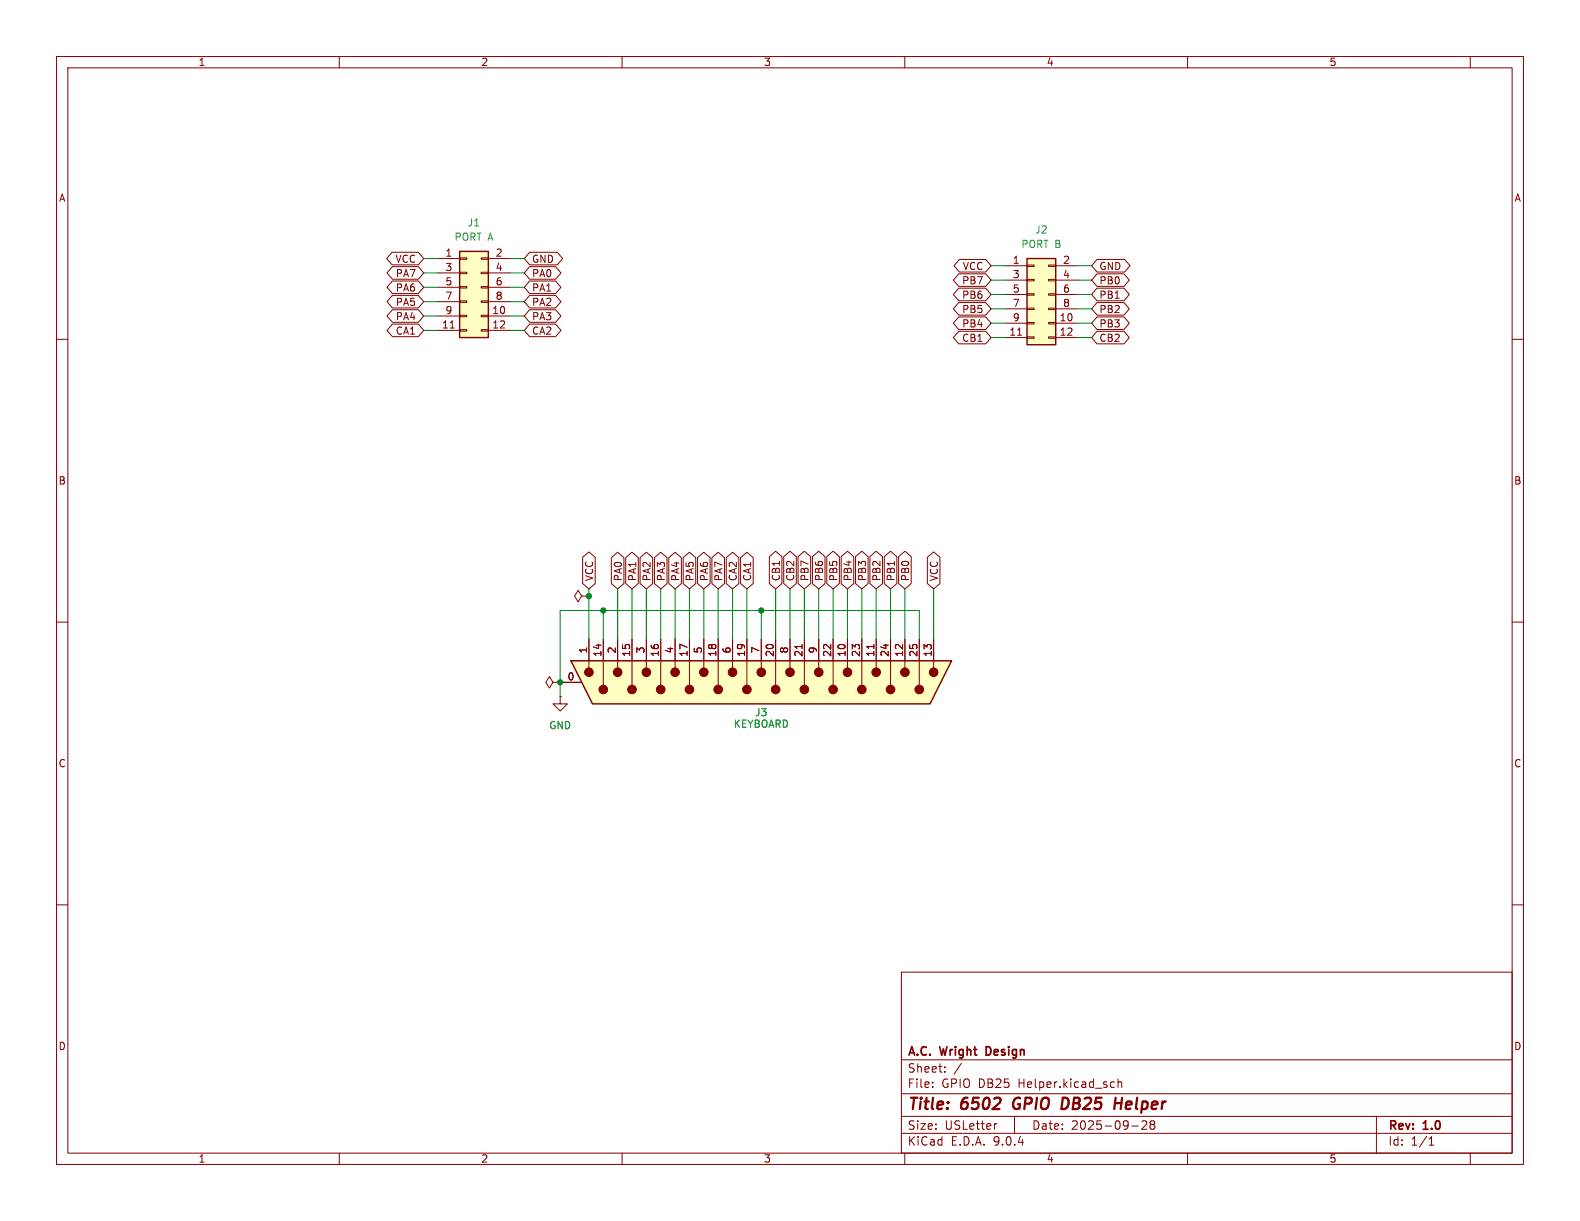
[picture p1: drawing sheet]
<svg xmlns="http://www.w3.org/2000/svg" width="279mm" height="216mm" viewBox="0 0 279 216" stroke-linecap="round" stroke-linejoin="round" font-family="sans-serif">
<g fill="none" stroke="#840000" stroke-width=".18">
<path d="M10 10h259.4v195.9h-259.4zM12 12h255.4v191.9h-255.4zM60 10v2M110 10v2M160 10v2M210 10v2M260 10v2M10 60h2M267.4 60h2M10 110h2M102.9 105.4l-.7-1-.6 1 .6 1 .7-1h1.2M104.1 105.4h.1"/>
<path d="M267.4 110h2M10 160h2M159.4 171.9h108v32h-108zM267.4 160h2M159.4 197.4h108M159.4 193.4h108M159.4 187.4h108M164.9 192.1v.2M164.9 191.4v.1M167.1 189.4v.2M167.1 188.7v.1M170 188l-1.3 1.9"/>
<path d="M176.3 198.7l-.3 .1M179.4 197.4v3M196.6 191.3l.5 .1M197.1 192.2l-.5 .1M197.7 191.4l.2-.1 .4 .1 .1 .9M197.7 190.8v1.5M200.1 199.1h1.2M202.7 198.3v.5l-.8 .9h.9M203.4 198.3v.2l.2 .3M203.6 198.8l-.2 .3v.4l.2 .2 .5-.1 .1-.2-.1-.4-.2-.2M203.6 198.8h.3M204.1 198.3l.1 .2-.3 .3"/>
<path d="M243.4 197.4v6.5M60 203.9v2M110 203.9v2M159.4 200.4h108M160 203.9v2M210 203.9v2M252.7 202.5h.9M252.7 201.4l.4-.4v1.5M260 203.9v2"/>
</g>
<path d="M179.4 194.4a1.27 1.27 0 0 0 0 1.6M187.9 194.1l.8 .1M188.7 195.8l-.5 .3h-.5M197.2 195.1h1.1M198.4 194.1l-.2 2" fill="none" stroke="#840000" stroke-width=".4"/>
<path d="M174.7 185.1h-.3v1.5h.3" fill="none" stroke="#840000" stroke-width=".3"/>
<path d="M181.6 45.7h5.1v15.3h-5.1z" fill="#ffffc2"/>
<path d="M181.6 45.7h5.1v15.3h-5.1z" fill="none" stroke="#840000" stroke-width=".25"/>
<g fill="none" stroke="#840000" stroke-width=".18">
<path d="M177.8 47h3.8M177.8 49.5h3.8M177.8 52.1h3.8M177.8 54.6h3.8M177.8 57.2h3.8M177.8 59.7h3.8M179.9 59.3h.8M181.6 46.9h1.3v.2h-1.3zM181.6 49.4h1.3v.3h-1.3zM181.6 51.9h1.3v.3h-1.3zM181.6 54.5h1.3v.2h-1.3zM181.6 57h1.3v.3h-1.3z"/>
<path d="M181.6 59.6h1.3v.2h-1.3zM185.4 46.9h1.3v.2h-1.3zM185.4 49.4h1.3v.3h-1.3zM185.4 51.9h1.3v.3h-1.3zM185.4 54.5h1.3v.2h-1.3zM185.4 57h1.3v.3h-1.3zM185.4 59.6h1.3v.2h-1.3zM186.7 47h3.8M186.7 49.5h3.8M186.7 52.1h3.8M186.7 54.6h3.8M186.7 57.2h3.8"/>
<path d="M186.7 59.7h3.8"/>
</g>
<path d="M101 116.8h67.3l-3.8 7.7h-59.7z" fill="#ffffc2"/>
<g fill="none" stroke="#840000" stroke-width=".18">
<path d="M104.1 113v5.1M106.7 113v8.2M109.2 113v5.1M111.8 113v8.2M114.3 113v5.1M116.8 113v8.2M119.4 113v5.1M121.9 113v8.2M124.5 113v5.1M127 113v8.2M129.5 113v5.1M132.1 113v8.2"/>
<path d="M134.6 113v5.1M137.2 113v8.2M139.7 113v5.1M141.8 114v.7M142.2 113v8.2M144.8 113v5.1M147.3 113v8.2M149.9 113v5.1M152.4 113v8.2M154.5 114v.7M154.9 113v5.1M157.5 113v8.2"/>
<path d="M160 113v5.1M162.6 113v8.2M165.1 113v5.1M97.8 120.7l-.6-1.1-.7 1.1 .7 1 .6-1h1.3M99.1 120.7h.1M99.1 123.2v1.3h1.2l-1.2 1.2-1.3-1.2h1.3M99.1 123.2h.1M99.1 120.7h3.8"/>
</g>
<path d="M101 116.8h67.3l-3.8 7.7h-59.7z" fill="none" stroke="#840000" stroke-width=".25"/>
<g fill="#840000" stroke="#840000" stroke-width=".18">
<circle cx="165.1" cy="118.9" r=".76"/>
<circle cx="160" cy="118.9" r=".76"/>
<circle cx="154.9" cy="118.9" r=".76"/>
<circle cx="149.9" cy="118.9" r=".76"/>
<circle cx="144.8" cy="118.9" r=".76"/>
<circle cx="139.7" cy="118.9" r=".76"/>
<circle cx="134.6" cy="118.9" r=".76"/>
<circle cx="129.5" cy="118.9" r=".76"/>
<circle cx="124.5" cy="118.9" r=".76"/>
<circle cx="119.4" cy="118.9" r=".76"/>
<circle cx="114.3" cy="118.9" r=".76"/>
<circle cx="109.2" cy="118.9" r=".76"/>
<circle cx="104.1" cy="118.9" r=".76"/>
<circle cx="162.6" cy="121.9" r=".76"/>
<circle cx="157.5" cy="121.9" r=".76"/>
<circle cx="152.4" cy="121.9" r=".76"/>
<circle cx="147.3" cy="121.9" r=".76"/>
<circle cx="142.2" cy="121.9" r=".76"/>
<circle cx="137.2" cy="121.9" r=".76"/>
<circle cx="132.1" cy="121.9" r=".76"/>
<circle cx="127" cy="121.9" r=".76"/>
<circle cx="121.9" cy="121.9" r=".76"/>
<circle cx="116.8" cy="121.9" r=".76"/>
<circle cx="111.8" cy="121.9" r=".76"/>
<circle cx="106.7" cy="121.9" r=".76"/>
</g>
<path d="M81.3 44.5h5.1v15.2h-5.1z" fill="#ffffc2"/>
<path d="M81.3 44.5h5.1v15.2h-5.1z" fill="none" stroke="#840000" stroke-width=".25"/>
<g fill="none" stroke="#840000" stroke-width=".18">
<path d="M69.3 44.6h4.7l.9 1.1-.9 1.1h-4.7l-.9-1.1zM69.4 49.7h4.6l.9 1.1-.9 1.1h-4.6l-1-1.1zM69.4 47.1h4.6l.9 1.2-.9 1.1h-4.6l-1-1.1zM69.4 52.2h4.6l.9 1.1-.9 1.2h-4.6l-1-1.2zM69.4 57.3h4.6l.9 1.1-.9 1.1h-4.6l-1-1.1zM69.4 54.8h4.6l.9 1.1-.9 1.1h-4.6l-1-1.1zM77.5 45.7h3.8M77.5 48.3h3.8M77.5 50.8h3.8M77.5 53.3h3.8M77.5 55.9h3.8M77.5 58.4h3.8"/>
<path d="M79.6 58h.7M81.3 45.6h1.2v.2h-1.2zM81.3 48.1h1.2v.3h-1.2zM81.3 50.7h1.2v.2h-1.2zM81.3 53.2h1.2v.3h-1.2zM81.3 55.8h1.2v.2h-1.2zM81.3 58.3h1.2v.2h-1.2zM85.1 45.6h1.3v.2h-1.3zM85.1 48.1h1.3v.3h-1.3zM85.1 50.7h1.3v.2h-1.3zM85.1 53.2h1.3v.3h-1.3zM85.1 55.8h1.3v.2h-1.3z"/>
<path d="M85.1 58.3h1.3v.2h-1.3zM86.4 45.7h3.8M86.4 48.3h3.8M86.4 50.8h3.8M86.4 53.3h3.8M86.4 55.9h3.8M86.4 58.4h3.8M93.7 44.6h4.8l1 1.1-1 1.1h-4.8l-1-1.1zM93.7 57.3h4.5l1 1.1-1 1.1h-4.5l-1-1.1zM93.7 49.7h4.5l1 1.1-1 1.1h-4.5l-1-1.1zM93.7 54.8h4.5l1 1.1-1 1.1h-4.5l-1-1.1zM93.7 52.2h4.5l1 1.1-1 1.2h-4.5l-1-1.2z"/>
<path d="M93.7 47.1h4.5l1 1.2-1 1.1h-4.5l-1-1.1zM169.5 48.4h4.8l1 1.1-1 1.1h-4.8l-.9-1.1zM169.5 56h4.8l1 1.2-1 1.1h-4.8l-.9-1.1zM169.5 58.6h4.8l1 1.1-1 1.1h-4.8l-.9-1.1zM169.5 51h4.8l1 1.1-1 1.1h-4.8l-.9-1.1zM169.5 53.5h4.8l1 1.1-1 1.1h-4.8l-.9-1.1zM169.7 45.9h4.6l1 1.1-1 1.1h-4.6l-1-1.1zM194 45.9h4.9l.9 1.1-.9 1.1h-4.9l-1-1.1zM194 48.4h4.8l.9 1.1-.9 1.1h-4.8l-1-1.1zM194 53.5h4.8l.9 1.1-.9 1.1h-4.8l-1-1.1zM194 58.6h4.8l.9 1.1-.9 1.1h-4.8l-1-1.1zM194 51h4.8l.9 1.1-.9 1.1h-4.8l-1-1.1z"/>
<path d="M194 56h4.8l.9 1.2-.9 1.1h-4.8l-1-1.1zM103 98.5l1.1-.9 1.2 .9v4.7l-1.2 .9-1.1-.9zM108.1 98.6l1.1-.9 1.1 .9v4.6l-1.1 .9-1.1-.9zM110.6 98.6l1.2-.9 1.1 .9v4.6l-1.1 .9-1.2-.9zM113.2 98.6l1.1-.9 1.1 .9v4.6l-1.1 .9-1.1-.9zM115.7 98.6l1.1-.9 1.2 .9v4.6l-1.2 .9-1.1-.9zM118.3 98.6l1.1-.9 1.1 .9v4.6l-1.1 .9-1.1-.9zM120.8 98.6l1.1-.9 1.1 .9v4.6l-1.1 .9-1.1-.9zM123.3 98.6l1.2-.9 1.1 .9v4.6l-1.1 .9-1.2-.9zM125.9 98.6l1.1-.9 1.1 .9v4.6l-1.1 .9-1.1-.9zM128.4 98.6l1.1-.9 1.2 .9v4.6l-1.2 .9-1.1-.9zM131 98.6l1.1-.9 1.1 .9v4.6l-1.1 .9-1.1-.9z"/>
<path d="M136 98.4l1.2-.9 1.1 .9v4.8l-1.1 .9-1.2-.9zM138.6 98.4l1.1-.9 1.1 .9v4.8l-1.1 .9-1.1-.9zM141.1 98.4l1.1-.9 1.2 .9v4.8l-1.2 .9-1.1-.9zM143.7 98.4l1.1-.9 1.1 .9v4.8l-1.1 .9-1.1-.9zM146.2 98.4l1.1-.9 1.1 .9v4.8l-1.1 .9-1.1-.9zM148.7 98.4l1.2-.9 1.1 .9v4.8l-1.1 .9-1.2-.9zM151.3 98.4l1.1-.9 1.1 .9v4.8l-1.1 .9-1.1-.9zM153.8 98.4l1.1-.9 1.2 .9v4.8l-1.2 .9-1.1-.9zM156.4 98.4l1.1-.9 1.1 .9v4.8l-1.1 .9-1.1-.9zM158.9 98.4l1.1-.9 1.1 .9v4.8l-1.1 .9-1.1-.9zM164 98.5l1.1-.9 1.1 .9v4.7l-1.1 .9-1.1-.9zM104.1 113v3.8"/>
<path d="M106.7 113v3.8M109.2 113v3.8M111.8 113v3.8M114.3 113v3.8M116.8 113v3.8M119.4 113v3.8M121.9 113v3.8M124.5 113v3.8M127 113v3.8M129.5 113v3.8M132.1 113v3.8M134.6 113v3.8"/>
<path d="M137.2 113v3.8M139.7 113v3.8M141.8 114v.7M142.2 113v3.8M144.8 113v3.8M147.3 113v3.8M149.9 113v3.8M152.4 113v3.8M154.5 114v.7M154.9 113v3.8M157.5 113v3.8M160 113v3.8"/>
<path d="M162.6 113v3.8M165.1 113v3.8M99.1 120.7h.1M99.1 123.2h.1M99.1 120.7h3.8"/>
</g>
<g fill="none" stroke="#008400" stroke-width=".18">
<path d="M74.9 55.9h2.6M74.9 58.4h2.6M74.9 53.3h2.6M74.9 50.8h2.6M74.9 48.3h2.6M74.9 45.7h2.6M90.2 55.9h2.5M90.2 58.4h2.5M90.2 53.3h2.5M90.2 50.8h2.5M90.2 48.3h2.5M90.2 45.7h2.5"/>
<path d="M175.3 52.1h2.5M175.3 59.7h2.5M175.3 57.2h2.5M175.3 54.6h2.5M175.3 49.5h2.5M175.3 47h2.5M190.5 52.1h2.5M190.5 59.7h2.5M190.5 57.2h2.5M190.5 54.6h2.5M190.5 49.5h2.5M190.5 47h2.5"/>
<path d="M104.1 104.1v8.9M106.7 108v5M109.2 104.1v8.9M111.8 104.1v8.9M114.3 104.1v8.9M116.8 104.1v8.9M119.4 104.1v8.9M121.9 104.1v8.9M124.5 104.1v8.9M127 104.1v8.9M129.5 104.1v8.9M132.1 104.1v8.9"/>
<path d="M134.6 108v5M137.2 104.1v8.9M139.7 104.1v8.9M142.2 104.1v8.9M144.8 104.1v8.9M147.3 104.1v8.9M149.9 104.1v8.9M152.4 104.1v8.9M154.9 104.1v8.9M157.5 104.1v8.9M160 104.1v8.9M162.6 113v-5h-63.5v15.2"/>
<path d="M165.1 104.1v8.9"/>
</g>
<g fill="#008400" stroke="#008400" stroke-width=".18">
<circle cx="104.1" cy="105.4" r=".46"/>
<circle cx="99.1" cy="120.7" r=".46"/>
<circle cx="106.7" cy="108" r=".46"/>
<circle cx="134.6" cy="108" r=".46"/>
</g>
<g font-size="2.8" fill="#840000">
<text x="160.4" y="196.8">Title:</text>
<text x="170.1" y="196.8">6502</text>
<text x="180" y="196.8">GPIO</text>
<text x="189.4" y="196.8">DB25</text>
<text x="199.5" y="196.8">Helper</text>
</g>
<g font-size="2.1" fill="#840000">
<text x="160.4" y="189.9">Sheet:</text>
<text x="160.4" y="187.1">A.C.</text>
<text x="166.4" y="187.1">Wright</text>
<text x="175" y="187.1">Design</text>
<text x="160.4" y="192.6">File:</text>
<text x="166.5" y="192.6">GPIO DB25</text>
<text x="180.2" y="192.6">Helper.kicad_sch</text>
<text x="160.4" y="202.8">KiCad</text>
<text x="160.4" y="200">Size:</text>
<text x="167.1" y="200">USLetter</text>
<text x="168.1" y="202.8">E.D.A.</text>
<text x="175.7" y="202.8">9.0.4</text>
<text x="182.4" y="200">Date:</text>
<text x="189.4" y="200">2025-09-28</text>
<text x="245.4" y="200.2">Rev:</text>
<text x="245.4" y="202.8">Id:</text>
<text x="249.5" y="202.8">1/1</text>
<text x="251.8" y="200.2">1.0</text>
</g>
<g font-size="1.8" fill="#840000">
<text x="35" y="11.9">1</text>
<text x="85" y="11.9">2</text>
<text x="135" y="11.9">3</text>
<text x="185" y="11.9">4</text>
<text x="235" y="11.9">5</text>
<text x="10.3" y="35.9">A</text>
<text x="267.7" y="35.9">A</text>
<text x="69.8" y="46.7">VCC</text>
<text x="78.7" y="45.5">1</text>
<text x="87.6" y="45.5">2</text>
<text x="94" y="46.7">GND</text>
<text x="170.2" y="47.9">VCC</text>
<text x="179" y="46.7">1</text>
<text x="187.9" y="46.7">2</text>
<text x="194.3" y="47.9">GND</text>
<text x="69.9" y="51.8">PA6</text>
<text x="69.9" y="49.2">PA7</text>
<text x="78.7" y="48">3</text>
<text x="78.7" y="50.5">5</text>
<text x="78.7" y="53.1">7</text>
<text x="87.6" y="48">4</text>
<text x="87.6" y="50.5">6</text>
<text x="87.6" y="53.1">8</text>
<text x="94" y="51.8">PA1</text>
<text x="94" y="49.2">PA0</text>
<text x="170" y="50.5">PB7</text>
<text x="170" y="53">PB6</text>
<text x="179" y="49.3">3</text>
<text x="179" y="51.8">5</text>
<text x="187.9" y="49.3">4</text>
<text x="187.9" y="51.8">6</text>
<text x="194.3" y="50.5">PB0</text>
<text x="194.3" y="53">PB1</text>
<text x="69.9" y="54.3">PA5</text>
<text x="69.9" y="59.4">CA1</text>
<text x="69.9" y="56.8">PA4</text>
<text x="78.1" y="58.2">11</text>
<text x="78.7" y="55.6">9</text>
<text x="87" y="55.6">10</text>
<text x="87" y="58.2">12</text>
<text x="94" y="59.4">CA2</text>
<text x="94" y="56.8">PA3</text>
<text x="94" y="54.3">PA2</text>
<text x="170" y="58.1">PB4</text>
<text x="170" y="55.6">PB5</text>
<text x="178.4" y="59.4">11</text>
<text x="179" y="54.4">7</text>
<text x="179" y="56.9">9</text>
<text x="187.3" y="56.9">10</text>
<text x="187.3" y="59.4">12</text>
<text x="187.9" y="54.4">8</text>
<text x="194.3" y="55.6">PB2</text>
<text x="194.3" y="58.1">PB3</text>
<text x="170" y="60.6">CB1</text>
<text x="194.3" y="60.6">CB2</text>
<text x="10.3" y="85.9">B</text>
<text x="267.7" y="85.9">B</text>
<text x="105.1" y="102.9" transform="rotate(-90 105.1 102.9)">VCC</text>
<text x="110.2" y="102.9" transform="rotate(-90 110.2 102.9)">PA0</text>
<text x="112.7" y="102.9" transform="rotate(-90 112.7 102.9)">PA1</text>
<text x="115.3" y="102.9" transform="rotate(-90 115.3 102.9)">PA2</text>
<text x="117.8" y="102.9" transform="rotate(-90 117.8 102.9)">PA3</text>
<text x="120.3" y="102.9" transform="rotate(-90 120.3 102.9)">PA4</text>
<text x="122.9" y="102.9" transform="rotate(-90 122.9 102.9)">PA5</text>
<text x="125.4" y="102.9" transform="rotate(-90 125.4 102.9)">PA6</text>
<text x="128" y="102.9" transform="rotate(-90 128 102.9)">PA7</text>
<text x="130.5" y="102.9" transform="rotate(-90 130.5 102.9)">CA2</text>
<text x="133" y="102.9" transform="rotate(-90 133 102.9)">CA1</text>
<text x="138.1" y="102.9" transform="rotate(-90 138.1 102.9)">CB1</text>
<text x="140.7" y="102.9" transform="rotate(-90 140.7 102.9)">CB2</text>
<text x="143.2" y="102.9" transform="rotate(-90 143.2 102.9)">PB7</text>
<text x="145.7" y="102.9" transform="rotate(-90 145.7 102.9)">PB6</text>
<text x="148.3" y="102.9" transform="rotate(-90 148.3 102.9)">PB5</text>
<text x="150.8" y="102.9" transform="rotate(-90 150.8 102.9)">PB4</text>
<text x="153.4" y="102.9" transform="rotate(-90 153.4 102.9)">PB3</text>
<text x="155.9" y="102.9" transform="rotate(-90 155.9 102.9)">PB2</text>
<text x="158.4" y="102.9" transform="rotate(-90 158.4 102.9)">PB1</text>
<text x="161" y="102.9" transform="rotate(-90 161 102.9)">PB0</text>
<text x="166.1" y="102.9" transform="rotate(-90 166.1 102.9)">VCC</text>
<text x="103.9" y="115.6" transform="rotate(-90 103.9 115.6)">1</text>
<text x="106.4" y="116.2" transform="rotate(-90 106.4 116.2)">14</text>
<text x="109" y="115.6" transform="rotate(-90 109 115.6)">2</text>
<text x="111.5" y="116.2" transform="rotate(-90 111.5 116.2)">15</text>
<text x="114" y="115.6" transform="rotate(-90 114 115.6)">3</text>
<text x="116.6" y="116.2" transform="rotate(-90 116.6 116.2)">16</text>
<text x="119.1" y="115.6" transform="rotate(-90 119.1 115.6)">4</text>
<text x="121.7" y="116.2" transform="rotate(-90 121.7 116.2)">17</text>
<text x="124.2" y="115.6" transform="rotate(-90 124.2 115.6)">5</text>
<text x="126.7" y="116.2" transform="rotate(-90 126.7 116.2)">18</text>
<text x="129.3" y="115.6" transform="rotate(-90 129.3 115.6)">6</text>
<text x="131.8" y="116.2" transform="rotate(-90 131.8 116.2)">19</text>
<text x="134.4" y="115.6" transform="rotate(-90 134.4 115.6)">7</text>
<text x="136.9" y="116.2" transform="rotate(-90 136.9 116.2)">20</text>
<text x="139.4" y="115.6" transform="rotate(-90 139.4 115.6)">8</text>
<text x="142" y="116.2" transform="rotate(-90 142 116.2)">21</text>
<text x="144.5" y="115.6" transform="rotate(-90 144.5 115.6)">9</text>
<text x="147.1" y="116.2" transform="rotate(-90 147.1 116.2)">22</text>
<text x="149.6" y="116.2" transform="rotate(-90 149.6 116.2)">10</text>
<text x="152.1" y="116.2" transform="rotate(-90 152.1 116.2)">23</text>
<text x="154.7" y="116.2" transform="rotate(-90 154.7 116.2)">11</text>
<text x="157.2" y="116.2" transform="rotate(-90 157.2 116.2)">24</text>
<text x="159.8" y="116.2" transform="rotate(-90 159.8 116.2)">12</text>
<text x="162.3" y="116.2" transform="rotate(-90 162.3 116.2)">25</text>
<text x="164.8" y="116.2" transform="rotate(-90 164.8 116.2)">13</text>
<text x="100.3" y="120.4">0</text>
<text x="10.3" y="135.9">C</text>
<text x="267.7" y="135.9">C</text>
<text x="10.3" y="185.9">D</text>
<text x="267.7" y="185.9">D</text>
<text x="35" y="205.8">1</text>
<text x="85" y="205.8">2</text>
<text x="135" y="205.8">3</text>
<text x="185" y="205.8">4</text>
<text x="235" y="205.8">5</text>
</g>
<g font-size="1.8" fill="#008484">
<text x="82.6" y="40.2">J1</text>
<text x="183" y="41.5">J2</text>
<text x="80.3" y="42.8">PORT A</text>
<text x="180.5" y="44">PORT B</text>
<text x="97" y="129.1">GND</text>
<text x="129.6" y="128.9">KEYBOARD</text>
<text x="133.4" y="126.8">J3</text>
</g>
</svg>
